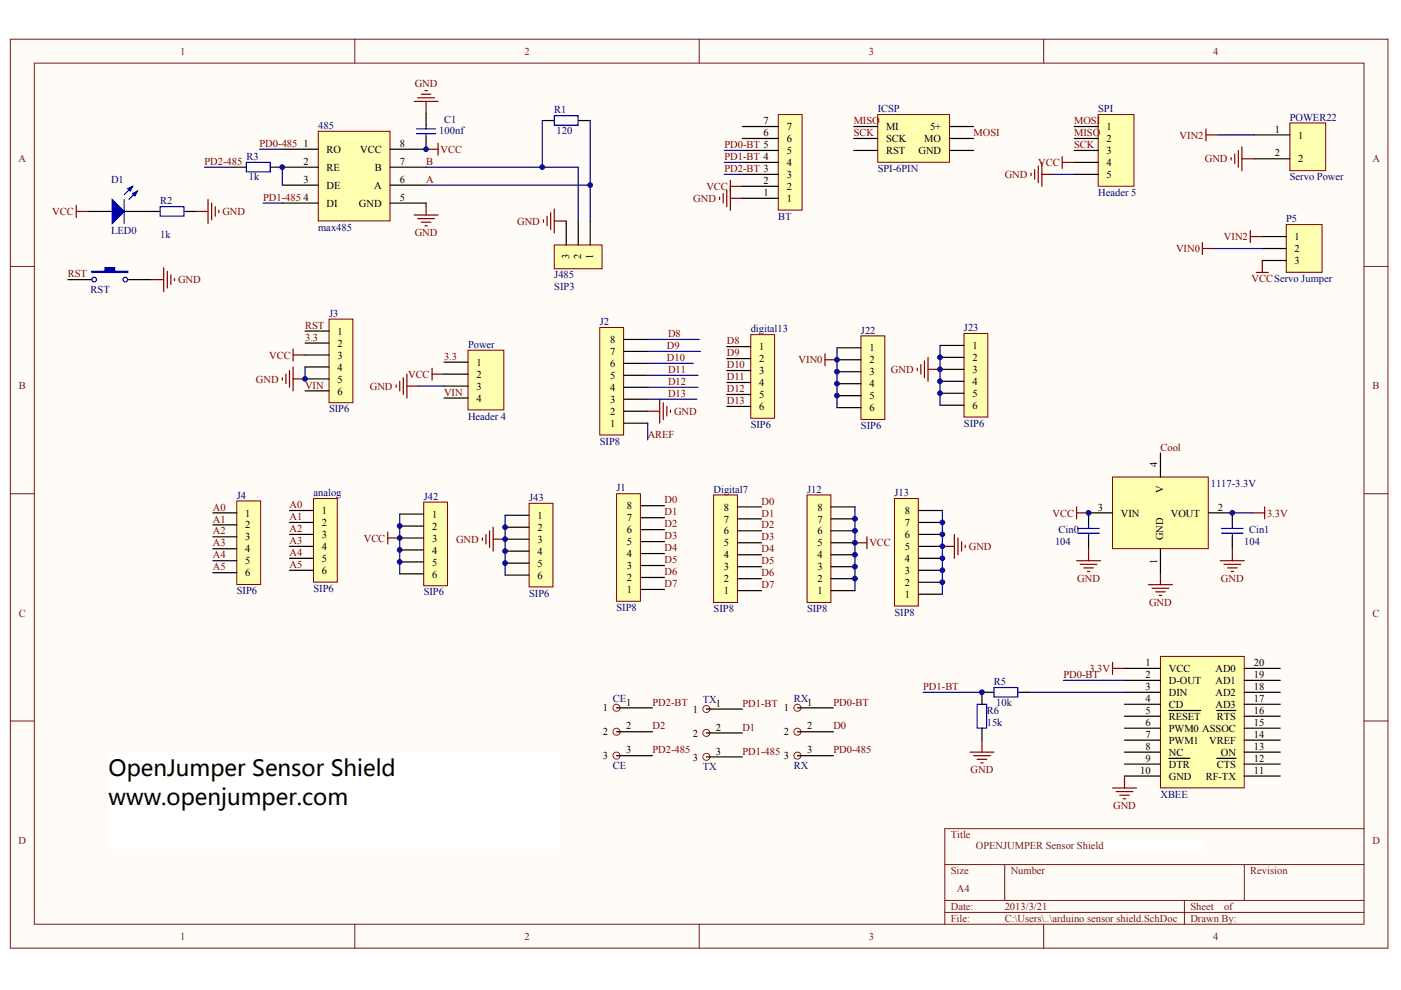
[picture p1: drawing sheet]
<svg xmlns="http://www.w3.org/2000/svg" width="297mm" height="210mm" viewBox="0 0 297 210" stroke-linecap="round" stroke-linejoin="round" font-family="sans-serif">
<g fill="#fffcf8" stroke="#781915" stroke-width=".21">
<path d="M2.2 8.3h292.1v192.7h-292.1z"/>
<path d="M7.3 13.4h281.9v182.6h-281.9z"/>
</g>
<g fill="none" stroke="#781915" stroke-width=".21">
<path d="M75.2 8.3v5.1M148.2 8.3v5.1M221.3 8.3v5.1M2.2 56.5h5.1M289.2 56.5h5.1M2.2 104.7h5.1M289.2 104.7h5.1M2.2 152.9h5.1M289.2 152.9h5.1M289.2 175.7h-88.9v20.3M75.2 196v5.1M148.2 196v5.1"/>
<path d="M200.3 183.3h88.9M200.3 190.9h88.9M200.3 193.5h88.9M213 183.3v7.6M221.3 196v5.1M251.1 190.9v5.1M263.8 183.3v7.6"/>
</g>
<path d="M137.3 72h10.9" fill="none" stroke="#000080" stroke-width=".25"/>
<path d="M137.3 87.2h2.6M139.9 84.7v5M140.6 85.4v3.6M141.4 86.2v2M142.2 86.9v.5" fill="none" stroke="#800000" stroke-width=".25"/>
<path d="M127.2 69.4h5v22.8h-5z" fill="#ffffb0" stroke="#800000" stroke-width=".21"/>
<path d="M132.2 79.6h5.1M132.2 77h5.1M132.2 74.5h5.1M132.2 72h5.1M132.2 89.7h5.1M132.2 87.2h5.1M132.2 84.7h5.1M132.2 82.1h5.1" fill="none" stroke="#000" stroke-width=".25"/>
<path d="M137.3 74.5h11.2M137.3 77h9.7M137.3 79.6h10.7M137.3 82.1h10.7" fill="none" stroke="#000080" stroke-width=".25"/>
<path d="M130.7 104.7h5.1v22.8h-5.1z" fill="#ffffb0" stroke="#800000" stroke-width=".21"/>
<path d="M135.8 119.9h5.1M135.8 117.4h5.1M135.8 114.8h5.1M135.8 112.3h5.1M135.8 109.8h5.1M135.8 107.2h5.1M135.8 125h5.1M135.8 122.4h5.1" fill="none" stroke="#000" stroke-width=".25"/>
<path d="M50.2 106.2h5.1v17.7h-5.1z" fill="#ffffb0" stroke="#800000" stroke-width=".21"/>
<path d="M45.1 108.7h5.1M45.1 111.3h5.1M45.1 113.8h5.1M45.1 116.4h5.1M45.1 118.9h5.1M45.1 121.4h5.1" fill="none" stroke="#000" stroke-width=".25"/>
<path d="M69.8 67.7h5v17.7h-5z" fill="#ffffb0" stroke="#800000" stroke-width=".21"/>
<path d="M64.7 70.2h5.1M64.7 72.7h5.1M64.7 75.3h5.1M64.7 77.8h5.1M64.7 80.3h5.1M64.7 82.9h5.1" fill="none" stroke="#000" stroke-width=".25"/>
<path d="M60.6 79.3v2.1M61.4 78.6v3.5M62.1 74v2.5M62.1 77.8v5.1M62.1 75.3h2.6M59.9 80.1v.5M62.1 80.3h2.6" fill="none" stroke="#800000" stroke-width=".25"/>
<path d="M64.7 77.8v2.5M137.3 84.7h10.4" fill="none" stroke="#000080" stroke-width=".25"/>
<path d="M151.3 104.9h5.1v22.8h-5.1z" fill="#ffffb0" stroke="#800000" stroke-width=".21"/>
<path d="M156.4 117.6h5.1M156.4 115.1h5.1M156.4 112.5h5.1M156.4 110h5.1M156.4 107.5h5.1M156.4 125.2h5.1M156.4 122.7h5.1M156.4 120.2h5.1" fill="none" stroke="#000" stroke-width=".25"/>
<path d="M171.1 104.9h5.1v22.8h-5.1z" fill="#ffffb0" stroke="#800000" stroke-width=".21"/>
<path d="M176.2 117.6h5.1M176.2 115.1h5.1M176.2 112.5h5.1M176.2 110h5.1M176.2 107.5h5.1M176.2 125.2h5.1M176.2 122.7h5.1M176.2 120.2h5.1" fill="none" stroke="#000" stroke-width=".25"/>
<path d="M181.3 107.5v17.7" fill="none" stroke="#000080" stroke-width=".25"/>
<path d="M181.3 115.1h2.5M183.8 113.8v2.6" fill="none" stroke="#800000" stroke-width=".25"/>
<path d="M189.7 105.7h5v22.8h-5z" fill="#ffffb0" stroke="#800000" stroke-width=".21"/>
<path d="M194.7 118.4h5.1M194.7 115.8h5.1M194.7 113.3h5.1M194.7 110.8h5.1M194.7 108.2h5.1M194.7 126h5.1M194.7 123.5h5.1M194.7 120.9h5.1" fill="none" stroke="#000" stroke-width=".25"/>
<path d="M199.8 108.2v17.8" fill="none" stroke="#000080" stroke-width=".25"/>
<path d="M199.8 115.8h2.6M202.4 113.3v5.1M203.1 114.1v3.5M203.9 114.8v2.1M204.6 115.6v.5" fill="none" stroke="#800000" stroke-width=".25"/>
<path d="M159.2 71h5v17.7h-5z" fill="#ffffb0" stroke="#800000" stroke-width=".21"/>
<path d="M154.1 73.5h5.1M154.1 76h5.1M154.1 78.6h5.1M154.1 81.1h5.1M154.1 83.6h5.1M154.1 86.2h5.1" fill="none" stroke="#000" stroke-width=".25"/>
<path d="M182.5 71.2h5.1v17.7h-5.1z" fill="#ffffb0" stroke="#800000" stroke-width=".21"/>
<path d="M177.5 73.7h5M177.5 76.3h5M177.5 78.8h5M177.5 81.4h5M177.5 83.9h5M177.5 86.4h5" fill="none" stroke="#000" stroke-width=".25"/>
<path d="M204.4 70.7h5v17.7h-5z" fill="#ffffb0" stroke="#800000" stroke-width=".21"/>
<path d="M199.3 73.2h5.1M199.3 75.8h5.1M199.3 78.3h5.1M199.3 80.8h5.1M199.3 83.4h5.1M199.3 85.9h5.1" fill="none" stroke="#000" stroke-width=".25"/>
<path d="M177.5 73.7v12.7M199.3 73.2v12.7" fill="none" stroke="#000080" stroke-width=".25"/>
<path d="M194.5 78.1v.5M195.2 77.3v2M196 76.5v3.6M196.8 75.8v5M196.8 78.3h2.5" fill="none" stroke="#800000" stroke-width=".25"/>
<path d="M66.5 105.7h5v17.7h-5z" fill="#ffffb0" stroke="#800000" stroke-width=".21"/>
<path d="M61.4 108.2h5.1M61.4 110.8h5.1M61.4 113.3h5.1M61.4 115.8h5.1M61.4 118.4h5.1M61.4 120.9h5.1" fill="none" stroke="#000" stroke-width=".25"/>
<path d="M89.8 106.5h5.1v17.7h-5.1z" fill="#ffffb0" stroke="#800000" stroke-width=".21"/>
<path d="M84.7 109h5.1M84.7 111.5h5.1M84.7 114.1h5.1M84.7 116.6h5.1M84.7 119.1h5.1M84.7 121.7h5.1" fill="none" stroke="#000" stroke-width=".25"/>
<path d="M112.2 106.7h5v17.7h-5z" fill="#ffffb0" stroke="#800000" stroke-width=".21"/>
<path d="M107.1 109.3h5.1M107.1 111.8h5.1M107.1 114.3h5.1M107.1 116.9h5.1M107.1 119.4h5.1M107.1 121.9h5.1" fill="none" stroke="#000" stroke-width=".25"/>
<path d="M84.7 109v12.7M107.1 109.3v12.6" fill="none" stroke="#000080" stroke-width=".25"/>
<path d="M82.2 112.8v2.5M82.2 114.1h2.5M102.3 114.1v.5M103 113.3v2M103.8 112.5v3.6M104.6 111.8v5.1M104.6 114.3h2.5" fill="none" stroke="#800000" stroke-width=".25"/>
<path d="M99.2 74.3h7.6v12.6h-7.6z" fill="#ffffb0" stroke="#800000" stroke-width=".21"/>
<path d="M18.7 44.8h5.1M26.3 44.8h7.6M39 44.8h2.6M94.1 76.8h5.1M94.1 79.3h5.1M94.1 81.9h5.1M94.1 84.4h5.1" fill="none" stroke="#000" stroke-width=".25"/>
<g fill="none" stroke="#800000" stroke-width=".25">
<path d="M90.3 31.6h2.6M92.9 30.4v2.5M16.2 43.6v2.5M16.2 44.8h2.5M41.6 44.8h2.5M44.1 42.3v5.1M44.9 43.1v3.5M45.6 43.8v2M46.4 44.6v.5M87.8 45.6h5.1M88.6 46.4h3.5M89.3 47.1h2.1"/>
<path d="M90.1 47.9h.5M90.3 43.1v2.5M86.3 79.3v5.1M91.6 78.1v2.5M91.6 79.3h2.5M84 81.6v.5M84.7 80.8v2.1M85.5 80.1v3.5M86.3 81.9h2.5"/>
</g>
<path d="M28.1 39.5l-1.8 1.8M26.3 42.3v5.1M29.1 40.5l-1.8 1.8M33.9 43.8h5.1v2h-5.1z" fill="none" stroke="#00f" stroke-width=".25"/>
<g fill="#00f" stroke="#00f" stroke-width=".25">
<path d="M23.8 42.3l2.5 2.5-2.5 2.6z"/>
<path d="M28.1 41l1-.5-.5 1z"/>
<path d="M27.1 40l1-.5-.5 1z"/>
</g>
<path d="M117.5 51.9h10.1v5.1h-10.1z" fill="#ffffb0" stroke="#800000" stroke-width=".21"/>
<path d="M120.1 46.9v5M122.6 46.9v5M125.1 46.9v5" fill="none" stroke="#000" stroke-width=".25"/>
<path d="M115.2 46.6v.5M116 45.8v2.1M116.8 45.1v3.5M117.5 44.3v5.1M117.5 46.9h2.6" fill="none" stroke="#800000" stroke-width=".25"/>
<path d="M137.3 89.7v3.6" fill="none" stroke="#000080" stroke-width=".25"/>
<path d="M67.5 27.8h15.2v19h-15.2z" fill="#ffffb0" stroke="#800000" stroke-width=".21"/>
<path d="M49.7 35.4h2.5M57.3 35.4h10.2M59.9 31.6h7.6M59.9 39.3h7.6M82.7 35.4h7.6M82.7 39.3h7.6M90.3 29.1v2.5h-7.6M90.3 24v2.6M115 25.6h2.5M122.6 25.6h2.5M59.9 43.1h7.6M82.7 43.1h7.6" fill="none" stroke="#000" stroke-width=".25"/>
<path d="M59.9 35.4v3.9M90.3 35.4h32.3v11.5M115 25.6v9.8M88.8 81.9h5.3" fill="none" stroke="#000080" stroke-width=".25"/>
<path d="M52.2 34.4h5.1v2h-5.1zM88.3 28.3h4.1M88.3 27.3h4.1M90.3 26.6v.7M90.3 28.3v.8M117.5 24.5h5.1v2h-5.1z" fill="none" stroke="#00f" stroke-width=".25"/>
<path d="M89.3 20h2.1M90.1 19.2h.5M87.8 21.5h5.1M88.6 20.7h3.5M90.3 21.5v2.5" fill="none" stroke="#800000" stroke-width=".25"/>
<g fill="#fffcf8" stroke="#f00" stroke-width=".21">
<circle cx="149.8" cy="155.4" r=".75"/>
<circle cx="149.8" cy="150.3" r=".75"/>
<circle cx="149.8" cy="160.5" r=".75"/>
</g>
<path d="M149.8 150.3h7.6M149.8 155.4h7.6M149.8 160.5h7.6" fill="none" stroke="#000" stroke-width=".25"/>
<g fill="#fffcf8" stroke="#f00" stroke-width=".21">
<circle cx="169.1" cy="155.1" r=".75"/>
<circle cx="169.1" cy="150.1" r=".75"/>
<circle cx="169.1" cy="160.2" r=".75"/>
</g>
<path d="M169.1 150.1h7.6M169.1 155.2h7.6M169.1 160.2h7.6" fill="none" stroke="#000" stroke-width=".25"/>
<g fill="#fffcf8" stroke="#f00" stroke-width=".21">
<circle cx="130.7" cy="155.1" r=".75"/>
<circle cx="130.7" cy="150.1" r=".75"/>
<circle cx="130.7" cy="160.2" r=".75"/>
</g>
<path d="M130.7 150.1h7.6M130.7 155.2h7.6M130.7 160.2h7.6" fill="none" stroke="#000" stroke-width=".25"/>
<path d="M154.9 38.2v6.4M154.9 39.5h2.5M152.6 41.8v.5M153.3 41v2.1M154.1 40.3v3.5M154.9 42h2.5" fill="none" stroke="#800000" stroke-width=".25"/>
<path d="M165 24.3h5.1v20.3h-5.1z" fill="#ffffb0" stroke="#800000" stroke-width=".21"/>
<path d="M157.4 39.5h7.6M157.4 37h7.6M157.4 34.4h7.6M157.4 31.9h7.6M157.4 29.4h7.6M157.4 26.8h7.6M14.4 59.3h5.1M27.1 59.3h5.1M157.4 42h7.6" fill="none" stroke="#000" stroke-width=".25"/>
<path d="M125.1 25.6v13.7h-34.8M125.1 39.3v7.6M153.6 37h3.8M153.6 34.4h3.8M153.6 31.9h3.8" fill="none" stroke="#000080" stroke-width=".25"/>
<path d="M19.5 57.5h2.8v-.7h2v.7h2.8v.3h-7.6z" fill-rule="evenodd" fill="#00f" stroke="#00f" stroke-width=".25"/>
<g fill="none" stroke="#00f" stroke-width=".25">
<circle cx="20" cy="59.3" r=".49"/>
<circle cx="26.6" cy="59.3" r=".49"/>
</g>
<path d="M32.2 59.3h2.5M34.7 56.8v5M35.5 57.5v3.6M36.2 58.3v2M37 59v.5" fill="none" stroke="#800000" stroke-width=".25"/>
<path d="M186.1 24.3h15.2v10.1h-15.2z" fill="#ffffb0" stroke="#800000" stroke-width=".21"/>
<path d="M181 26.8h5.1M181 29.4h5.1M181 31.9h5.1M201.3 26.8h5.1M201.3 29.4h5.1M201.3 31.9h5.1" fill="none" stroke="#000" stroke-width=".25"/>
<path d="M232.8 24.3h7.6v15.2h-7.6z" fill="#ffffb0" stroke="#800000" stroke-width=".21"/>
<path d="M227.8 26.8h5M227.8 29.4h5M227.8 31.9h5M227.8 34.4h5M227.8 37h5" fill="none" stroke="#000" stroke-width=".25"/>
<path d="M218.6 36.7v.5M219.4 36v2M220.1 35.2v3.5M220.9 34.4v5.1M220.9 37h2.5M225.2 33.2v2.5M225.2 34.4h2.6" fill="none" stroke="#800000" stroke-width=".25"/>
<path d="M223.4 37h4.4" fill="none" stroke="#000080" stroke-width=".25"/>
<path d="M273.5 26.1h7.6v10.1h-7.6z" fill="#ffffb0" stroke="#800000" stroke-width=".21"/>
<path d="M265.9 28.6h7.6M265.9 33.7h7.6" fill="none" stroke="#000" stroke-width=".25"/>
<path d="M255.7 27.3v2.6M255.7 28.6h2.5M261 33.4v.5M261.8 32.7v2M262.5 31.9v3.5M263.3 31.1v5.1M263.3 33.7h2.6" fill="none" stroke="#800000" stroke-width=".25"/>
<path d="M272.7 47.6h7.6v10.1h-7.6z" fill="#ffffb0" stroke="#800000" stroke-width=".21"/>
<path d="M267.6 50.2h5.1M267.6 52.7h5.1M267.6 55.2h5.1M230.8 108.7v2.6M230.8 113.8v2.6M261.3 108.7v2.6M261.3 113.8v2.6" fill="none" stroke="#000" stroke-width=".25"/>
<g fill="none" stroke="#800000" stroke-width=".25">
<path d="M254.9 51.4v2.6M254.9 52.7h2.6M265.1 48.9v2.5M265.1 50.2h2.5M266.4 57.8h2.5M267.6 55.2v2.6M174.9 75v2.5M174.9 76.3h2.6M228.3 118.9h5M229 119.6h3.6M230.8 116.4v2.5M258.7 118.9h5.1"/>
<path d="M259.5 119.6h3.6M261.3 116.4v2.5M265.6 108.7h2.5M268.1 107.5v2.5M229.8 120.4h2M230.5 121.2h.6M243.5 124h5.1M244.3 124.7h3.5M245 125.5h2.1M245.8 126.2h.5M246 121.4v2.6M260.3 120.4h2"/>
<path d="M261 121.2h.5"/>
</g>
<path d="M258.2 28.6h7.7M257.5 52.7h10.1" fill="none" stroke="#000080" stroke-width=".25"/>
<path d="M228.5 113.1h4.6M228.5 112h4.6M230.8 111.3v.7M230.8 113.1v.7M259 113.1h4.6M259 112h4.6M261.3 111.3v.7M261.3 113.1v.7" fill="none" stroke="#00f" stroke-width=".25"/>
<path d="M235.9 101.1h20.3v15.2h-20.3z" fill="#ffffb0" stroke="#800000" stroke-width=".21"/>
<path d="M246 96.1v5M230.8 108.7h5.1M246 116.4v5M256.2 108.7h5.1" fill="none" stroke="#000" stroke-width=".25"/>
<path d="M228.3 107.5v2.5M228.3 108.7h2.5" fill="none" stroke="#800000" stroke-width=".25"/>
<path d="M261.3 108.7h4.3" fill="none" stroke="#000080" stroke-width=".25"/>
<path d="M246 139.2h17.8v27.8h-17.8z" fill="#ffffb0" stroke="#800000" stroke-width=".21"/>
<g fill="none" stroke="#000" stroke-width=".25">
<path d="M208.2 154.4v2.5M210.7 146.8h-2.5v2.5M215.8 146.8h2.6M238.4 141.7h7.6M238.4 144.2h7.6M238.4 146.8h7.6M238.4 149.3h7.6M238.4 151.9h7.6M238.4 154.4h7.6M238.4 156.9h7.6M238.4 159.5h7.6M247.8 150.6h6.8"/>
<path d="M258 150.6h4M263.8 141.7h7.6M263.8 144.2h7.6M263.8 146.8h7.6M263.8 149.3h7.6M263.8 151.9h7.6M263.8 154.4h7.6M263.8 156.9h7.6M263.8 159.5h7.6M238.4 162h7.6M238.4 164.5h7.6M247.8 160.8h4.5"/>
<path d="M258 160.8h4M263.8 162h7.6M263.8 164.5h7.6"/>
</g>
<path d="M205.7 159.5h5M208.2 156.9v2.6M235.9 140.4v2.6M235.9 141.7h2.5M206.4 160.2h3.6M207.2 161h2M207.9 161.7h.5M235.9 167.1h5.1M236.6 167.8h3.6M237.4 168.6h2M238.2 169.4h.5M238.4 164.5v2.6" fill="none" stroke="#800000" stroke-width=".25"/>
<path d="M43.3 35.4h6.4M55 31.6h4.9M55.8 43.1h4.1M208.2 146.5v.3h-12.5M218.4 146.8h20M225.5 144.2h12.9" fill="none" stroke="#000080" stroke-width=".25"/>
<path d="M207.2 149.3h2v5.1h-2zM210.7 145.8h5.1v2h-5.1z" fill="none" stroke="#00f" stroke-width=".25"/>
<g fill="#fff" stroke="#fff" stroke-width=".21">
<path d="M206.9 178h48.3v2.5h-48.3z"/>
<path d="M23 159.5h95.8v20.5h-95.8z"/>
</g>
<g fill="#000080" stroke="#000080" stroke-width=".21">
<circle cx="59.8" cy="35.4" r=".49"/>
<circle cx="64.7" cy="80.3" r=".49"/>
<circle cx="84.7" cy="119.1" r=".49"/>
<circle cx="84.7" cy="116.6" r=".49"/>
<circle cx="84.7" cy="114.1" r=".49"/>
<circle cx="84.7" cy="111.5" r=".49"/>
<circle cx="90.3" cy="31.6" r=".49"/>
<circle cx="107.1" cy="119.4" r=".49"/>
<circle cx="107.1" cy="116.8" r=".49"/>
<circle cx="107.1" cy="114.3" r=".49"/>
<circle cx="107.1" cy="111.8" r=".49"/>
<circle cx="115" cy="35.4" r=".49"/>
<circle cx="125.1" cy="39.2" r=".49"/>
<circle cx="177.4" cy="83.9" r=".49"/>
<circle cx="177.4" cy="81.3" r=".49"/>
<circle cx="177.4" cy="78.8" r=".49"/>
<circle cx="177.4" cy="76.3" r=".49"/>
<circle cx="181.3" cy="122.7" r=".49"/>
<circle cx="181.3" cy="120.1" r=".49"/>
<circle cx="181.3" cy="117.6" r=".49"/>
<circle cx="181.3" cy="115.1" r=".49"/>
<circle cx="181.3" cy="112.5" r=".49"/>
<circle cx="181.3" cy="110" r=".49"/>
<circle cx="199.3" cy="83.4" r=".49"/>
<circle cx="199.3" cy="80.8" r=".49"/>
<circle cx="199.3" cy="78.3" r=".49"/>
<circle cx="199.3" cy="75.8" r=".49"/>
<circle cx="199.8" cy="123.4" r=".49"/>
<circle cx="199.8" cy="120.9" r=".49"/>
<circle cx="199.8" cy="118.4" r=".49"/>
<circle cx="199.8" cy="115.8" r=".49"/>
<circle cx="199.8" cy="113.3" r=".49"/>
<circle cx="199.8" cy="110.8" r=".49"/>
<circle cx="208.2" cy="146.8" r=".49"/>
<circle cx="230.8" cy="108.7" r=".49"/>
<circle cx="261.3" cy="108.7" r=".49"/>
</g>
<g font-size="4.7">
<text x="23" y="164.5">OpenJumper Sensor Shield</text>
<text x="23" y="170.6">www.openjumper.com</text>
</g>
<g font-size="2.2" fill="#781915">
<text x="38.2" y="11.6">1</text>
<text x="111.2" y="11.6">2</text>
<text x="184.2" y="11.6">3</text>
<text x="257.2" y="11.6">4</text>
<text x="4" y="34.4">A</text>
<text x="291" y="34.4">A</text>
<text x="4" y="82.6">B</text>
<text x="291" y="82.6">B</text>
<text x="4" y="130.8">C</text>
<text x="291" y="130.8">C</text>
<text x="4" y="179">D</text>
<text x="201.6" y="177.7">Title</text>
<text x="206.9" y="180">OPENJUMPER Sensor Shield</text>
<text x="291" y="179">D</text>
<text x="201.6" y="185.3">Size</text>
<text x="214.3" y="185.3">Number</text>
<text x="265.1" y="185.3">Revision</text>
<text x="202.9" y="189.1">A4</text>
<text x="201.6" y="192.9">Date:</text>
<text x="201.6" y="195.4">File:</text>
<text x="213" y="192.9">2013/3/21</text>
<text x="213" y="195.4">C:\Users\..\arduino sensor shield.SchDoc</text>
<text x="252.4" y="192.9">Sheet</text>
<text x="252.4" y="195.4">Drawn By:</text>
<text x="259.5" y="192.9">of</text>
<text x="38.2" y="199.3">1</text>
<text x="111.2" y="199.3">2</text>
<text x="184.2" y="199.3">3</text>
<text x="257.2" y="199.3">4</text>
</g>
<g font-size="2.2" fill="#800000">
<text x="87.9" y="18.5">GND</text>
<text x="181" y="28.9">SCK</text>
<text x="181" y="26.3">MISO</text>
<text x="206.4" y="28.9">MOSI</text>
<text x="227.8" y="28.9">MISO</text>
<text x="227.8" y="26.3">MOSI</text>
<text x="250.1" y="29.4">VIN2</text>
<text x="43.3" y="35">PD2-485</text>
<text x="55" y="31.1">PD0-485</text>
<text x="90.3" y="35">B</text>
<text x="93.4" y="32.4">VCC</text>
<text x="153.6" y="33.9">PD1-BT 4</text>
<text x="153.6" y="31.4">PD0-BT 5</text>
<text x="220.1" y="35.2">VCC</text>
<text x="227.8" y="31.4">SCK</text>
<text x="255.4" y="34.4">GND</text>
<text x="90.3" y="38.8">A</text>
<text x="149.8" y="40.3">VCC</text>
<text x="153.6" y="36.5">PD2-BT 3</text>
<text x="213" y="37.7">GND</text>
<text x="11.1" y="45.6">VCC</text>
<text x="47.2" y="45.6">GND</text>
<text x="55.8" y="42.6">PD1-485</text>
<text x="109.6" y="47.6">GND</text>
<text x="147" y="42.8">GND</text>
<text x="87.9" y="50.1">GND</text>
<text x="249.3" y="53.5">VIN0</text>
<text x="259.5" y="50.9">VIN2</text>
<text x="14.4" y="58.8">RST</text>
<text x="265.3" y="59.8">VCCServo Jumper</text>
<text x="37.8" y="60.1">GND</text>
<text x="64.7" y="69.7">RST</text>
<text x="141.6" y="71.5">D8</text>
<text x="57.1" y="76">VCC</text>
<text x="64.7" y="72.2">3.3</text>
<text x="94.1" y="76.3">3.3</text>
<text x="141.4" y="74">D9</text>
<text x="141.4" y="76.5">D10</text>
<text x="154.1" y="75.5">D9</text>
<text x="154.1" y="73">D8</text>
<text x="169.3" y="77.1">VIN0</text>
<text x="54.3" y="81.1">GND</text>
<text x="64.7" y="82.4">VIN</text>
<text x="78.4" y="82.6">GND</text>
<text x="86.5" y="80.1">VCC</text>
<text x="94.1" y="83.9">VIN</text>
<text x="141.6" y="79.1">D11</text>
<text x="141.6" y="81.6">D12</text>
<text x="154.1" y="78.1">D10</text>
<text x="154.1" y="80.6">D11</text>
<text x="154.1" y="83.1">D12</text>
<text x="188.9" y="79.1">GND</text>
<text x="141.6" y="84.2">D13</text>
<text x="142.9" y="88">GND</text>
<text x="154.1" y="85.7">D13</text>
<text x="137.3" y="92.8">AREF</text>
<text x="246" y="95.6">Cool</text>
<text x="61.4" y="107.7">A0</text>
<text x="140.9" y="106.7">D0</text>
<text x="161.5" y="107">D0</text>
<text x="45.1" y="108.2">A0</text>
<text x="45.1" y="110.8">A1</text>
<text x="45.1" y="113.3">A2</text>
<text x="61.4" y="110.3">A1</text>
<text x="61.4" y="112.8">A2</text>
<text x="140.9" y="109.3">D1</text>
<text x="140.9" y="111.8">D2</text>
<text x="161.5" y="109.5">D1</text>
<text x="161.5" y="112.1">D2</text>
<text x="223.2" y="109.5">VCC</text>
<text x="268.6" y="109.5">3.3V</text>
<text x="45.1" y="115.9">A3</text>
<text x="45.1" y="118.4">A4</text>
<text x="61.4" y="115.3">A3</text>
<text x="61.4" y="117.9">A4</text>
<text x="77.1" y="114.8">VCC</text>
<text x="96.7" y="115.1">GND</text>
<text x="140.9" y="114.3">D3</text>
<text x="140.9" y="116.9">D4</text>
<text x="140.9" y="119.4">D5</text>
<text x="161.5" y="114.6">D3</text>
<text x="161.5" y="117.1">D4</text>
<text x="161.5" y="119.7">D5</text>
<text x="184.3" y="115.9">VCC</text>
<text x="205.4" y="116.6">GND</text>
<text x="45.1" y="120.9">A5</text>
<text x="61.4" y="120.4">A5</text>
<text x="140.9" y="121.9">D6</text>
<text x="140.9" y="124.5">D7</text>
<text x="161.5" y="122.2">D6</text>
<text x="161.5" y="124.7">D7</text>
<text x="228.4" y="123.4">GND</text>
<text x="258.9" y="123.4">GND</text>
<text x="243.6" y="128.5">GND</text>
<text x="225.5" y="143.8">PD0-BT</text>
<text x="231" y="142.5">3.3V</text>
<text x="138.3" y="149.6">PD2-BT</text>
<text x="157.4" y="149.8">PD1-BT</text>
<text x="176.7" y="149.6">PD0-BT</text>
<text x="195.7" y="146.3">PD1-BT</text>
<text x="138.3" y="154.7">D2</text>
<text x="157.4" y="154.9">D1</text>
<text x="176.7" y="154.7">D0</text>
<text x="138.3" y="159.7">PD2-485</text>
<text x="157.4" y="160">PD1-485</text>
<text x="176.7" y="159.7">PD0-485</text>
<text x="205.8" y="164">GND</text>
<text x="236" y="171.6">GND</text>
</g>
<g font-size="2.2" fill="#000080">
<text x="186.1" y="23.8">ICSP</text>
<text x="232.8" y="23.8">SPI</text>
<text x="67.5" y="27.3">485</text>
<text x="93.1" y="28.4">100nf</text>
<text x="94.1" y="26.1">C1</text>
<text x="117.5" y="24">R1</text>
<text x="118" y="28.4">120</text>
<text x="273.5" y="25.6">POWER22</text>
<text x="52.2" y="33.9">R3</text>
<text x="23.5" y="38.8">D1</text>
<text x="52.7" y="38.2">1k</text>
<text x="186.1" y="36.5">SPI-6PIN</text>
<text x="232.8" y="41.5">Header 5</text>
<text x="273.5" y="38.2">Servo Power</text>
<text x="33.9" y="43.3">R2</text>
<text x="165" y="46.6">BT</text>
<text x="272.7" y="47.1">P5</text>
<text x="23.5" y="49.7">LED0</text>
<text x="33.9" y="50.4">1k</text>
<text x="67.5" y="48.9">max485</text>
<text x="117.5" y="59">J485</text>
<text x="19.2" y="62.1">RST</text>
<text x="117.5" y="61.6">SIP3</text>
<text x="69.8" y="67.2">J3</text>
<text x="127.2" y="68.9">J2</text>
<text x="159.2" y="70.5">digital13</text>
<text x="182.5" y="70.7">J22</text>
<text x="204.4" y="70.2">J23</text>
<text x="99.2" y="73.8">Power</text>
<text x="69.8" y="87.5">SIP6</text>
<text x="99.2" y="89">Header 4</text>
<text x="127.2" y="94.3">SIP8</text>
<text x="159.2" y="90.7">SIP6</text>
<text x="182.5" y="91">SIP6</text>
<text x="204.4" y="90.5">SIP6</text>
<text x="50.2" y="105.7">J4</text>
<text x="66.5" y="105.2">analog</text>
<text x="89.8" y="106">J42</text>
<text x="112.2" y="106.2">J43</text>
<text x="130.7" y="104.2">J1</text>
<text x="151.3" y="104.4">Digital7</text>
<text x="171.1" y="104.4">J12</text>
<text x="189.7" y="105.2">J13</text>
<text x="256.7" y="103.2">1117-3.3V</text>
<text x="224.4" y="113.1">Cin0</text>
<text x="264.8" y="113.1">Cin1</text>
<text x="223.7" y="115.6">104</text>
<text x="263.8" y="115.6">104</text>
<text x="50.2" y="126">SIP6</text>
<text x="66.5" y="125.5">SIP6</text>
<text x="89.8" y="126.3">SIP6</text>
<text x="112.2" y="126.5">SIP6</text>
<text x="130.7" y="129.6">SIP8</text>
<text x="151.3" y="129.8">SIP8</text>
<text x="171.1" y="129.8">SIP8</text>
<text x="189.7" y="130.6">SIP8</text>
<text x="130" y="148.8">CE</text>
<text x="149" y="149.1">TX</text>
<text x="168.3" y="148.8">RX</text>
<text x="210.7" y="145.3">R5</text>
<text x="211.2" y="149.6">10k</text>
<text x="209.2" y="153.9">15k</text>
<text x="209.2" y="151.4">R6</text>
<text x="130" y="163">CE</text>
<text x="149" y="163.3">TX</text>
<text x="168.3" y="163">RX</text>
<text x="246" y="169.1">XBEE</text>
</g>
<g font-size="2.2">
<text x="161.9" y="28.9">6</text>
<text x="161.9" y="26.3">7</text>
<text x="166.8" y="27.6">7</text>
<text x="187.9" y="27.6">MI</text>
<text x="197.2" y="27.6">5+</text>
<text x="234.6" y="27.6">1</text>
<text x="270.3" y="28.1">1</text>
<text x="275.2" y="29.4">1</text>
<text x="64.3" y="31.1">1</text>
<text x="64.3" y="35">2</text>
<text x="69.3" y="32.4">RO</text>
<text x="76.4" y="32.4">VCC</text>
<text x="84.7" y="35">7</text>
<text x="84.7" y="31.1">8</text>
<text x="166.8" y="35.2">4</text>
<text x="166.8" y="32.7">5</text>
<text x="166.8" y="30.1">6</text>
<text x="187.9" y="30.1">SCK</text>
<text x="187.9" y="32.7">RST</text>
<text x="194.7" y="32.7">GND</text>
<text x="196" y="30.1">MO</text>
<text x="234.6" y="30.1">2</text>
<text x="234.6" y="32.7">3</text>
<text x="234.6" y="35.2">4</text>
<text x="270.3" y="33.2">2</text>
<text x="275.2" y="34.4">2</text>
<text x="64.3" y="38.8">3</text>
<text x="69.3" y="36.2">RE</text>
<text x="69.3" y="40">DE</text>
<text x="79.3" y="40">A</text>
<text x="79.5" y="36.2">B</text>
<text x="84.7" y="38.8">6</text>
<text x="161.9" y="41.5">1</text>
<text x="161.9" y="39">2</text>
<text x="166.8" y="40.3">2</text>
<text x="166.8" y="37.7">3</text>
<text x="234.6" y="37.7">5</text>
<text x="64.3" y="42.6">4</text>
<text x="69.3" y="43.8">DI</text>
<text x="76.1" y="43.8">GND</text>
<text x="84.7" y="42.6">5</text>
<text x="166.8" y="42.8">1</text>
<text x="274.5" y="50.9">1</text>
<text x="274.5" y="53.5">2</text>
<text x="120.6" y="54.9" transform="rotate(-90 120.6 54.9)">3</text>
<text x="123.2" y="54.9" transform="rotate(-90 123.2 54.9)">2</text>
<text x="125.7" y="54.9" transform="rotate(-90 125.7 54.9)">1</text>
<text x="274.5" y="56">3</text>
<text x="71.5" y="71">1</text>
<text x="71.5" y="73.5">2</text>
<text x="71.5" y="76">3</text>
<text x="101" y="77.6">1</text>
<text x="129.4" y="77.8">6</text>
<text x="129.4" y="75.3">7</text>
<text x="129.4" y="72.7">8</text>
<text x="160.9" y="74.3">1</text>
<text x="160.9" y="76.8">2</text>
<text x="184.3" y="74.5">1</text>
<text x="184.3" y="77.1">2</text>
<text x="206.2" y="74">1</text>
<text x="206.2" y="76.5">2</text>
<text x="71.5" y="78.6">4</text>
<text x="71.5" y="81.1">5</text>
<text x="71.5" y="83.6">6</text>
<text x="101" y="80.1">2</text>
<text x="101" y="82.6">3</text>
<text x="129.4" y="82.9">4</text>
<text x="129.4" y="80.3">5</text>
<text x="160.9" y="79.3">3</text>
<text x="160.9" y="81.9">4</text>
<text x="184.3" y="79.6">3</text>
<text x="184.3" y="82.1">4</text>
<text x="206.2" y="79.1">3</text>
<text x="206.2" y="81.6">4</text>
<text x="101" y="85.2">4</text>
<text x="129.4" y="88">2</text>
<text x="129.4" y="85.4">3</text>
<text x="160.9" y="84.4">5</text>
<text x="160.9" y="86.9">6</text>
<text x="184.3" y="84.7">5</text>
<text x="184.3" y="87.2">6</text>
<text x="206.2" y="84.2">5</text>
<text x="206.2" y="86.7">6</text>
<text x="129.4" y="90.5">1</text>
<text x="245.4" y="99.1" transform="rotate(-90 245.4 99.1)">4</text>
<text x="132.9" y="108">8</text>
<text x="246.6" y="104.6" transform="rotate(-90 246.6 104.6)">V</text>
<text x="52" y="109.5">1</text>
<text x="52" y="112.1">2</text>
<text x="68.2" y="109">1</text>
<text x="68.2" y="111.5">2</text>
<text x="91.6" y="109.8">1</text>
<text x="91.6" y="112.3">2</text>
<text x="114" y="110">1</text>
<text x="114" y="112.6">2</text>
<text x="132.9" y="113.1">6</text>
<text x="132.9" y="110.5">7</text>
<text x="153.5" y="113.3">6</text>
<text x="153.5" y="110.8">7</text>
<text x="153.5" y="108.2">8</text>
<text x="173.3" y="113.3">6</text>
<text x="173.3" y="110.8">7</text>
<text x="173.3" y="108.2">8</text>
<text x="191.8" y="111.5">7</text>
<text x="191.8" y="109">8</text>
<text x="232.7" y="108.2">3</text>
<text x="237.7" y="109.5">VIN</text>
<text x="248.2" y="109.5">VOUT</text>
<text x="258.2" y="108.2">2</text>
<text x="52" y="114.6">3</text>
<text x="52" y="117.1">4</text>
<text x="52" y="119.7">5</text>
<text x="68.2" y="114.1">3</text>
<text x="68.2" y="116.6">4</text>
<text x="68.2" y="119.2">5</text>
<text x="91.6" y="114.8">3</text>
<text x="91.6" y="117.4">4</text>
<text x="91.6" y="119.9">5</text>
<text x="114" y="115.1">3</text>
<text x="114" y="117.6">4</text>
<text x="132.9" y="118.1">4</text>
<text x="132.9" y="115.6">5</text>
<text x="153.5" y="118.4">4</text>
<text x="153.5" y="115.9">5</text>
<text x="173.3" y="118.4">4</text>
<text x="173.3" y="115.9">5</text>
<text x="191.8" y="119.2">4</text>
<text x="191.8" y="116.6">5</text>
<text x="191.8" y="114.1">6</text>
<text x="245.4" y="119.5" transform="rotate(-90 245.4 119.5)">1</text>
<text x="246.6" y="114.6" transform="rotate(-90 246.6 114.6)">GND</text>
<text x="52" y="122.2">6</text>
<text x="68.2" y="121.7">6</text>
<text x="91.6" y="122.4">6</text>
<text x="114" y="120.2">5</text>
<text x="114" y="122.7">6</text>
<text x="132.9" y="125.7">1</text>
<text x="132.9" y="123.2">2</text>
<text x="132.9" y="120.7">3</text>
<text x="153.5" y="126">1</text>
<text x="153.5" y="123.5">2</text>
<text x="153.5" y="120.9">3</text>
<text x="173.3" y="126">1</text>
<text x="173.3" y="123.5">2</text>
<text x="173.3" y="120.9">3</text>
<text x="191.8" y="124.2">2</text>
<text x="191.8" y="121.7">3</text>
<text x="191.8" y="126.8">1</text>
<text x="242.9" y="141.2">1</text>
<text x="242.9" y="143.8">2</text>
<text x="247.8" y="142.5">VCC</text>
<text x="257.7" y="142.5">AD0</text>
<text x="265.9" y="143.8">19</text>
<text x="265.9" y="141.2">20</text>
<text x="132.8" y="149.6">1</text>
<text x="151.8" y="149.8">1</text>
<text x="171.1" y="149.6">1</text>
<text x="242.9" y="146.3">3</text>
<text x="242.9" y="148.8">4</text>
<text x="247.8" y="145">D-OUT</text>
<text x="247.8" y="147.6">DIN</text>
<text x="257.7" y="147.6">AD2</text>
<text x="257.7" y="145">AD1</text>
<text x="265.9" y="148.8">17</text>
<text x="265.9" y="146.3">18</text>
<text x="127.8" y="150.9">1</text>
<text x="127.8" y="155.9">2</text>
<text x="132.8" y="154.7">2</text>
<text x="146.9" y="151.1">1</text>
<text x="151.8" y="154.9">2</text>
<text x="166.2" y="150.9">1</text>
<text x="166.2" y="155.9">2</text>
<text x="171.1" y="154.7">2</text>
<text x="242.9" y="151.4">5</text>
<text x="242.9" y="153.9">6</text>
<text x="247.8" y="150.1">CD</text>
<text x="247.8" y="152.6">RESET</text>
<text x="247.8" y="155.2">PWM0 ASSOC</text>
<text x="257.7" y="150.1">AD3</text>
<text x="258" y="152.6">RTS</text>
<text x="265.9" y="153.9">15</text>
<text x="265.9" y="151.4">16</text>
<text x="127.8" y="161">3</text>
<text x="132.8" y="159.7">3</text>
<text x="146.9" y="156.2">2</text>
<text x="146.9" y="161.3">3</text>
<text x="151.8" y="160">3</text>
<text x="166.2" y="161">3</text>
<text x="171.1" y="159.7">3</text>
<text x="242.9" y="156.4">7</text>
<text x="242.9" y="159">8</text>
<text x="242.9" y="161.5">9</text>
<text x="247.8" y="157.7">PWM1</text>
<text x="247.8" y="160.2">NC</text>
<text x="256.4" y="157.7">VREF</text>
<text x="258.8" y="160.2">ON</text>
<text x="265.9" y="161.5">12</text>
<text x="265.9" y="159">13</text>
<text x="265.9" y="156.4">14</text>
<text x="241.8" y="164">10</text>
<text x="247.8" y="162.8">DTR</text>
<text x="247.8" y="165.3">GND</text>
<text x="255.6" y="165.3">RF-TX</text>
<text x="258" y="162.8">CTS</text>
<text x="265.9" y="164">11</text>
</g>
</svg>
